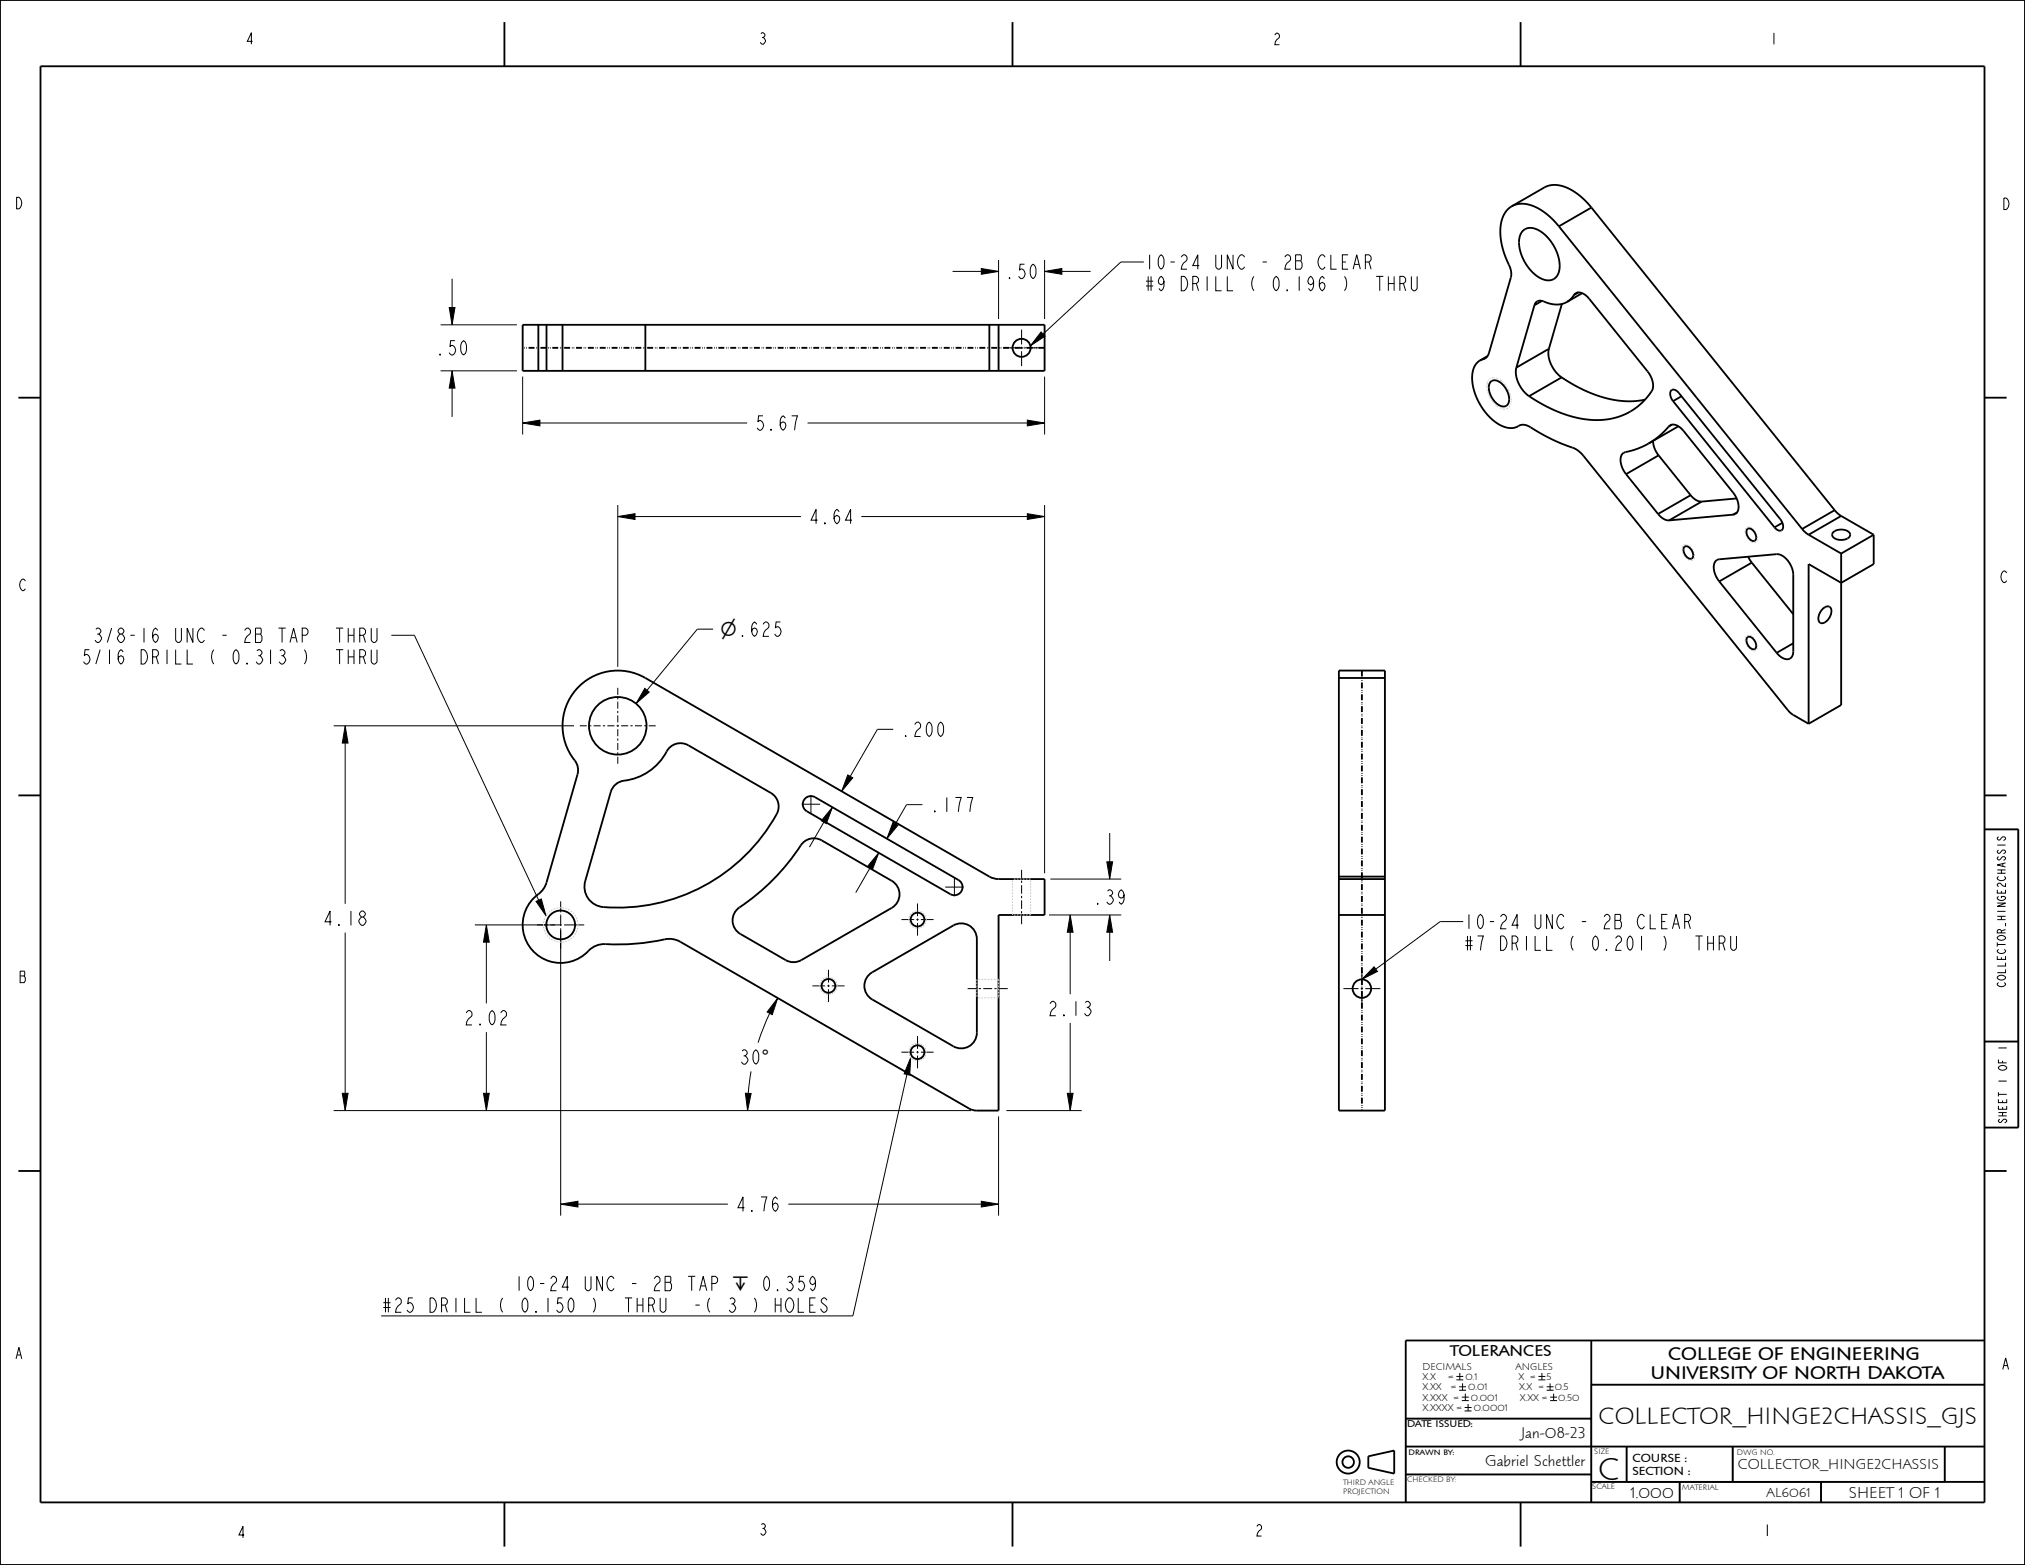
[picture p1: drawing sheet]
<svg xmlns="http://www.w3.org/2000/svg" width="559mm" height="432mm" viewBox="0 0 559 432" stroke-linecap="round" stroke-linejoin="round" font-family="sans-serif">
<g fill="none" stroke="#000" stroke-width=".28">
<path d="M124.8 76.9v8M262.9 74.9h7.9M270.8 74.1l4.8 .8-4.8 .8zM275.6 71.7v16.3M288.3 74.9l4.7-.8v1.6zM288.3 71.7v16.3M293 74.9h8M315.7 72.3h-6.4l-21.5 19.9M121.6 89.6h21M124 84.9h1.6l-.8 4.7zM287.3 91.6l1.1 1.2-4.1 2.6zM121.6 102.3h21"/>
<path d="M124.8 102.3l.8 4.8h-1.6zM124.8 107.1v7.9M144.2 116.7l4.8-.8v1.6zM144.2 103.9v16M149 116.7h57.2M222.8 116.7h60.7M283.5 115.9l4.8 .8-4.8 .8zM288.3 103.9v16M170.5 139.4v44.6M288.3 139.4v101.6M170.5 142.5l4.7-.8v1.6zM175.2 142.5h45.8"/>
<path d="M237.7 142.5h45.8M283.5 141.7l4.8 .8-4.8 .8zM108 175.3h6.4l34.2 73.1M196.8 173.6h-4.4l-13.9 16.9M170.5 189.8v1.9M170.5 192.3v.7M170.5 193.6v1.9M170.5 196.1v.7M170.5 197.4v1.9M170.5 199.9v.7M177.9 189.9l1.3 1.1-3.7 3.1zM92.1 200.3h66.3"/>
<path d="M95.2 200.3l.8 4.7h-1.5zM95.2 205v44.4M160 200.3h1.9M162.6 200.3h.6M163.8 200.3h1.9M166.4 200.3h.6M167.6 200.3h1.9M170.2 200.3h.6M170.5 201.2v1.9M170.5 203.8v.6M170.5 205v1.9M170.5 207.6v.6"/>
<path d="M170.5 208.8v1.9M171.4 200.3h1.9M174 200.3h.6M175.2 200.3h1.9M177.8 200.3h.6M179 200.3h1.9M233.9 213.8l1.4 .8-3 3.7zM246.5 201.2h-4.4l-7.5 13M227.3 226.9l-3.9 6.8M229.7 222.7l-1.7 4.5-1.4-.7zM240.1 239.4l-4 6.9M242.5 235.3l-1.7 4.5-1.4-.8z"/>
<path d="M246.4 226.9l1.4 .8-3.1 3.7zM254.5 222h-4.3l-3.1 5.3M305.4 237.8h1.6l-.8 4.7zM306.2 229.8v8M547.6 228.8h9.3v58.6h-9.3zM95.2 257.3v44.4M131 255.2h22.1M134.2 255.2l.8 4.8h-1.6zM134.2 260v16.8M147.9 248.7l1.5-.7 1.3 4.7zM154.7 256.8v78.6M289.5 252.5h19.9"/>
<path d="M289.8 242.5h19.6M295.3 252.5l.8 4.7h-1.6zM295.3 257.2v17.1M306.2 252.5l.8 4.7h-1.6zM306.2 257.2v8M403.8 254.3h-6.4l-17.8 13.1M212.4 279.6l-1.6 3.5-1.6 4.6M214.6 275.4l-1.5 4.6-1.4-.8zM379.2 266.8l.9 1.2-4.3 2.2zM134.2 284.8v16.9M207.2 295.6l-.7 6.1M250.3 296.5l-14.9 66.6h-130.2"/>
<path d="M251.3 291.8l-.3 4.8-1.5-.3zM295.3 282.2v19.5M92.1 306.4h175.9M94.5 301.7h1.5l-.8 4.7zM133.4 301.7h1.6l-.8 4.7zM205.7 301.6l1.6 .1-1 4.7zM275.6 308v27.4M277.7 306.4h20.8M294.5 301.7h1.6l-.8 4.7zM154.7 332.2l4.8-.8v1.6zM159.5 332.2h41.4M217.5 332.2h53.3"/>
<path d="M270.8 331.4l4.8 .8-4.8 .8zM401.9 379.8h1.9M402.8 378.8v1.9M424.5 379.8h1.9M425.5 378.8v1.9M387.9 399.1h159.7v-17.1h-108.5v32.5M401.9 380.7h1.9M402.6 382.6h1.9M402.6 383.6h1.9M403.4 385.5h1.9M403.4 386.4h1.9M403.6 381.7v1.9"/>
<path d="M404.2 388.3h1.9M404.2 389.3h1.9M404.4 384.5v1.9M405.1 387.4v1.9M424.5 380.7h1.9M426.8 382.6h1.9M426.8 383.6h1.9M427.7 381.7v1.9M427.8 385.5h1.9M427.8 386.4h1.9M428.7 384.5v1.9M439.1 391.4h-51.2v23.1h114.6v-5.6"/>
<path d="M448.9 399.1v9.8M478.1 399.1v9.8M536.7 399.1v9.8h-97.6M387.9 406.8h51.2M463.5 408.9v5.6"/>
</g>
<g fill="#000">
<path d="M270.8 74.1l4.8 .8-4.8 .8zM288.3 74.9l4.7-.8v1.6zM124 84.9h1.6l-.8 4.7zM287.3 91.6l1.1 1.2-4.1 2.6zM124.8 102.3l.8 4.8h-1.6zM144.2 116.7l4.8-.8v1.6zM283.5 115.9l4.8 .8-4.8 .8zM170.5 142.5l4.7-.8v1.6zM283.5 141.7l4.8 .8-4.8 .8zM177.9 189.9l1.3 1.1-3.7 3.1zM95.2 200.3l.8 4.7h-1.5zM233.9 213.8l1.4 .8-3 3.7z"/>
<path d="M229.7 222.7l-1.7 4.5-1.4-.7zM242.5 235.3l-1.7 4.5-1.4-.8zM246.4 226.9l1.4 .8-3.1 3.7zM134.2 255.2l.8 4.8h-1.6zM147.9 248.7l1.5-.7 1.3 4.7zM295.3 252.5l.8 4.7h-1.6zM306.2 252.5l.8 4.7h-1.6zM305.4 237.8h1.6l-.8 4.7zM214.6 275.4l-1.5 4.6-1.4-.8zM379.2 266.8l.9 1.2-4.3 2.2zM251.3 291.8l-.3 4.8-1.5-.3zM94.5 301.7h1.5l-.8 4.7z"/>
<path d="M133.4 301.7h1.6l-.8 4.7zM205.7 301.6l1.6 .1-1 4.7zM294.5 301.7h1.6l-.8 4.7zM154.7 332.2l4.8-.8v1.6zM270.8 331.4l4.8 .8-4.8 .8z"/>
</g>
<g fill="none" stroke="#000" stroke-width=".51">
<path d="M0 0h558.8v431.8h-558.8zM11.2 18.3h536.4v396.2h-536.4zM139.2 6.1v12.2M279.4 6.1v12.2M419.6 6.1v12.2M417.2 56.9l8.9-5.2a8.4 8.4 0 0 1 8.9 1.6l2.3 1.9 1.9 2.1M417.2 56.9a7.7 7.7 0 0 0-3.2 7.5 28.7 28.7 0 0 0 2.9 10v2.1l-6.1 21-.8 1.3-1.6 .7M417.2 56.9a8.4 8.4 0 0 1 8.8 1.6l2.3 1.9 1.9 2.1M439.2 57.3l-9 5.2M439.2 57.3l67.1 83.5M420.2 63.7a4.1 4.1 0 0 1 5.5 .6 11.2 11.2 0 0 1 4.4 11 3.4 3.4 0 0 1-5.4 1.2 11.5 11.5 0 0 1-5.3-11.4zM430.2 62.5l67.1 83.5"/>
<path d="M144.2 89.6h144.1v12.7h-144.1zM148.6 89.6v12.7M150.8 89.6v12.7M155.2 89.6v12.7M178.1 89.6v12.7M273 89.6v12.7M275.6 89.6v12.7M408.4 99.5a6.1 6.1 0 0 0-2 6.5 15.8 15.8 0 0 0 8.7 11.8 5.2 5.2 0 0 0 4.7-.6l1.6 .2a70 70 0 0 0 13.7 6.7l1.9 1.7 56.4 70.2 1.3 1.1 4.4 2.6M410.1 98.6l-.8 .5M410.4 98.3l-2 1.2M423.4 84.2l-5 17.2M425.5 83l-2.1 1.2"/>
<path d="M427.4 96.2a8.3 8.3 0 0 0 3.5 7.9M427.4 96.2l-9 5.2M431 83.8l-3.6 12.4M432.4 83.3a7.2 7.2 0 0 1-6.9-.3 1.62 1.62 0 0 0-2.1 1.2M434.3 81.4l.3-.4a2.36 2.36 0 0 1 3.3 .8l16.8 20.7a4.9 4.9 0 0 1 1.1 5.4 18.2 18.2 0 0 1-19.7 7.6 38.5 38.5 0 0 1-14.1-6.2M434.3 81.4l-.8 1.1-1.1 .8M435.6 80.7l-1.3 .7M436.6 80.9l-4.2 2.4M5.1 109.7h6.1M418.4 101.4a8.3 8.3 0 0 0 3.6 7.9M430.9 104.1a32.6 32.6 0 0 0 21 6.5l2-.3M430.9 104.1l-8.9 5.2"/>
<path d="M460.5 117.7l.4-.4a2.66 2.66 0 0 1 3.2 1.1l14.1 17.5a5 5 0 0 1 1 5.6l-1 .5M460.5 117.7l-2.6 2.6-3 2.1M461.3 117.2l-.8 .5M461.7 110.7a2.2 2.2 0 0 1-.5-3 1.53 1.53 0 0 1 2.1 .7l28 34.8a2.2 2.2 0 0 1 .4 3 1.53 1.53 0 0 1-2-.7M461.7 110.7l28 34.8M463.2 117.6l-8.3 4.8M464 109.3l-2.3 1.4M547.6 109.7h6.1M448.7 130.8l8.8 11M454.9 122.4l-2.7 1.3-2.6 .8a2.17 2.17 0 0 0-2.1 1 5.3 5.3 0 0 0 1.2 5.3M456.2 121.6a6.6 6.6 0 0 0 1.5 4M457.7 125.6l-9 5.2"/>
<path d="M457.7 125.6l8.8 11M466.5 136.6a3.9 3.9 0 0 0 3.1 1.8M466.5 136.6l-9 5.2M469.6 138.4l-9 5.2M479.2 137.5l-9.6 .9M457.5 141.8a3.9 3.9 0 0 0 3.1 1.8M478.2 142l-17.6 1.6M479.3 141.4l-1.1 .6M482.4 153.6l1 1.6M483.4 155.2l11.5 14.3M483.4 155.2l-9 5.2M491.8 144.3l-2.1 1.2"/>
<path d="M497.3 146l1.8 1.5M499.1 147.5l9 5.2M506.3 140.8l1.8 1.6M506.3 140.8l-9 5.2M508.1 142.4l9 5.1M508.1 142.4l-9 5.1M508.1 152.7v41.8l-9 5.2M517.1 147.5v8.1l-9 5.2-9-5.2v44.1M517.1 147.5l-9 5.2M474.4 160.4a5 5 0 0 1-1-5.6l1-.5 15.9-1.4a5.6 5.6 0 0 1 4.5 4.9l.1 21.9a1.93 1.93 0 0 1-1.2 2.1 1.93 1.93 0 0 1-2.3-.6l-1.1-1.1M474.4 160.4l15.9 19.7M494.9 177.5l-4.6 2.6"/>
<path d="M159.9 189.3a15.2 15.2 0 0 1 18.2-2.2l95.4 55 2.1 .4h12.7v10h-12.7v53.9h-6.5l-1.7-.6-79.7-46a6.7 6.7 0 0 0-5.5-.4 63.3 63.3 0 0 1-15.9 1.1l-2.1 .6-1.3 .8a10.5 10.5 0 0 1-16 .3 10.5 10.5 0 0 1 2.1-15.9l1.1-1.2 .7-1.6 8.6-29.8a5.1 5.1 0 0 0-1.7-5.1 15.2 15.2 0 0 1 2.2-19.3zM369.5 185h12.7v121.4h-12.7zM369.5 187.1h12.7M5.1 219.5h6.1M169.6 216.6a5.3 5.3 0 0 1 3.8-1.4 15.5 15.5 0 0 0 10.9-8.3 4.3 4.3 0 0 1 5.6-1.3l22.8 13.2a4.3 4.3 0 0 1 1.6 5.8 50 50 0 0 1-48.5 25.6 5.6 5.6 0 0 1-4.3-7.1l7-24.6zM547.6 219.5h6.1M221.4 232.7a4.3 4.3 0 0 1 5.4-.8l19.3 11.1a4.3 4.3 0 0 1 0 7.5l-25 14.4-1.2 .5h-1.9l-1.2-.5-12.5-7.2a4.3 4.3 0 0 1-.2-7.3 62.1 62.1 0 0 0 17.3-17.7zM222.3 220.2l1.2-.5 1.4 .2 39.6 22.9a2.25 2.25 0 0 1 .8 3.1 2.25 2.25 0 0 1-3.1 .8l-39.5-22.9a2.25 2.25 0 0 1-.4-3.6zM547.6 228.8h9.3v82.3h-9.3M369.5 252.5h12.7M369.5 242.5h12.7M369.5 241.9h12.7"/>
<path d="M239.7 269.1l1-.8 22.4-13a4.3 4.3 0 0 1 6.5 3.8v25.9a4.3 4.3 0 0 1-6.5 3.7l-22.4-12.9a4.3 4.3 0 0 1-1-6.7zM547.6 287.4h9.3M5.1 323.1h6.1M547.6 323.1h6.1M439.1 369.9v44.6M547.6 369.9h-159.7v44.6M387.9 399.1h159.7M387.9 391.4h51.2M439.1 382h108.5M448.9 399.1v9.8M478.1 399.1v9.8M536.7 399.1v9.8"/>
<path d="M139.2 414.5v12.2M279.4 414.5v12.2M377.6 401.8l7.1-1.6v6.4l-7.1-1.6zM387.9 406.8h51.2M419.6 414.5v12.2M439.1 408.9h108.5M463.5 408.9v5.6M502.5 408.9v5.6"/>
<circle cx="170.5" cy="200.3" r="7.9"/>
<circle cx="372" cy="403.4" r="3.2"/>
<circle cx="372" cy="403.4" r="1.59"/>
</g>
<path d="M288.3 96h-144.1M375.8 185v121.4" fill="none" stroke="#000" stroke-width=".51" stroke-dasharray="1.6 .5 .2 .3 .2 .5" stroke-linecap="butt"/>
<!-- layer: 02___PRT_ALL_AXES -->
<g fill="none" stroke="#000" stroke-width=".28">
<path d="M276.9 96h4.1M281.6 96h.6M281.9 90.9v4.1M281.9 95.7v.6M281.9 96.9v4.1M282.8 96h4.1M223.8 219.4v5M221.2 221.9h5.1M148.2 255.2h3M151.9 255.2h3.1M154.7 248.7v3M154.7 252.3v3.2"/>
<path d="M154.7 256.1v5.6M155.7 255.2h5.5M248.8 253.7h3.5M252.9 253.7h.6M253.2 249.3v3.5M253.2 253.4v.6M253.2 254.7v3.5M254.1 253.7h3.5M260.8 244.8h5.1M263.4 242.2v5.1M281.9 240v2.4M281.9 243v.6"/>
<path d="M281.9 244.2v2.4M281.9 247.2v.6M281.9 248.4v2.4M281.9 251.4v.6M281.9 252.6v2.4M224.2 272h3.5M228.3 272h.6M228.6 267.6v3.5M228.6 271.7v.6M228.6 272.9v3.6M229.5 272h3.6M267 272.8h2.5"/>
<path d="M270.1 272.8h.6M271.3 272.8h2.5M274.4 272.8h.6M275.6 272.8h2.5M370.7 272.8h4.2M375.5 272.8h.6M375.8 267.7v4.1M375.8 272.5v.6M375.8 273.7v4.2M376.7 272.8h4.2M248.8 290.3h3.5M252.9 290.3h.6"/>
<path d="M253.2 285.9v3.5M253.2 290v.6M253.2 291.2v3.5M254.1 290.3h3.5"/>
</g>
<g fill="none" stroke="#ccc" stroke-width=".28">
<path d="M410.3 106.6h.1M410.3 106.6v.5M410.3 106.3v.1M410.3 106.3h.1M410.3 106.2v.1M410.3 106.2h.1M410.3 106.1v.1M410.3 106.1h.1M410.3 106v.1M410.3 105.9v.1M410.3 105.9h.1M410.4 107.4v.2"/>
<path d="M410.4 105.7h.1M410.4 107.6h.1M410.4 107.6l.1 .3M410.4 105.6v.1M410.4 105.6h.1M410.4 105.5v.1M410.4 105.5h.1M410.5 107.9h.1M410.5 105.4h.1M410.5 105.2v.1M410.5 105.2h.1M410.6 108.3v.1"/>
<path d="M410.6 108.3h.1M410.6 105.2h.1M410.6 108.4h.1M410.6 105.1h.1M410.7 105h-.1M410.7 108.6v.1M410.7 108.7h.1M410.7 105h.1M410.7 104.9h.1M410.7 108.8h.1M410.7 108.8l.1 .1M410.8 108.9h.1"/>
<path d="M410.8 104.8h.1M410.8 109h.1M410.8 109v.1M410.8 109.1h.1M410.9 104.7l-.1 .1M410.9 109.2h.1M410.9 104.7h.1M411 109.3l.3 .7M411 104.6h.1M411.1 104.6h-.1M411.1 104.5v.1M411.1 104.5h.1"/>
<path d="M411.2 104.5h.1M411.2 104.4h.1M411.3 110h.1M411.4 104.4h.1M411.4 104.3v.1M411.5 104.3h-.1M411.5 104.3h.1M411.6 110.4h.1M411.6 104.3h-.1M411.6 110.4v.1M411.6 110.5h.1M411.7 110.5v.1"/>
<path d="M411.7 104.2h.1M411.8 104.2h-.1M411.8 110.7h.1M411.8 104.2h.1M411.8 110.8h.1M411.9 104.2h-.1M411.9 110.8h.1M411.9 110.8v.1M411.9 104.2h.1M412 104.2h.1M412 111l.3 .4M412.1 104.2h.1"/>
<path d="M412.2 104.2h.1M412.3 104.2h.1M412.4 104.2h.1M412.5 104.2h.1M412.5 111.6h.1M412.6 111.6h.1M412.7 111.7h.1M412.7 111.7v.1M412.7 111.8h.1M412.8 111.8h.1M412.8 104.3l.4 .1M412.9 111.9l.5 .4"/>
<path d="M413.3 104.5h.1M413.4 104.5h.1M413.4 104.5l.1 .1M413.5 104.6h.1M413.8 112.5h.1M413.9 104.8l.1 .1M413.9 112.6h.1M414 104.9h.1M414 112.6h.1M414 104.9l.3 .2M414.1 112.6h.1M414.1 112.6l.1 .1"/>
<path d="M414.2 112.7h.1M414.3 105.1l.1 .1M414.4 105.2l.1 .1M414.5 112.8h.1M414.5 105.3h.1M414.6 105.3v.1M414.6 112.8h.1M414.6 105.4h.1M414.7 105.4v.1M414.8 105.5h.1M414.8 112.9h.5M414.8 105.6h.1"/>
<path d="M414.9 105.6h.1M415.1 105.9h.1M415.1 105.9l.2 .2M415.3 106.1h.1M415.3 106.1l.1 .1M415.4 106.2h.1M415.4 106.3h.1M415.5 106.3v.1M415.5 106.4h.1M415.6 106.4v.1M415.6 106.5h.1M415.7 112.8h-.1"/>
<path d="M415.7 106.7h.1M415.7 106.7l.1 .2M415.8 106.8v.1M416.1 107.3l.3 .6M416.1 112.6l-.4 .2M416.6 108.3l.2 .7M416.7 111.9l-.3 .5M416.7 111.9h.1M416.8 109.1h.1M416.8 109.1v.1M416.8 109.2h.1M416.8 111.6h.1"/>
<path d="M416.9 111.5l-.1 .1M416.9 111.5h.1M416.9 109.3v.1M416.9 109.4h.1M416.9 111.4v.1M416.9 109.4v.1M416.9 111.4h.1M416.9 109.5h.1M416.9 111.3v.1M416.9 109.6v.1M416.9 109.6h.1M416.9 111.3h.1"/>
<path d="M417 109.7h.1M417 111h.1M417 110h.1M417 110.9v.1M417 110v.5M417 110.8v.1M417 110.7v.1M417 110.5h.1M464.2 151.5v.5M464.2 151.1h.1M464.2 152h.1M464.3 151h-.1"/>
<path d="M464.3 150.8v.1M464.3 152.3h.1M464.3 152.3l.2 .5M464.4 150.6l-.2 .5M464.7 153.1l.2 .4M464.9 150.3h.1M465.1 150.3l-.4 .1M465.2 153.8l.1 .2M465.3 154h.1M465.4 154l.1 .1M465.5 150.3h.1M465.5 150.3l.5 .2"/>
<path d="M465.8 154.3l.4 .2M466.2 154.5v.1M466.2 154.6h.1M466.2 150.7l.4 .4M466.6 154.6h.1M466.8 151.3v.1M466.8 151.4l.3 .3M466.9 154.6h-.2M466.9 154.6h.1M467.1 151.7v.1M467.2 154.5l-.3 .1M467.3 152.1l.2 .5"/>
<path d="M467.3 152.2l.1 .1M467.4 152.5h.1M467.5 152.9l.1 .5M467.6 153.8l-.2 .5M467.6 153.8h.1M467.6 153.1h.1M467.6 153.4h.1M481.6 146.6v.5M481.6 146.2h.1M481.7 147.5h.1M481.8 147.5h.1M481.8 147.6l.2 .4"/>
<path d="M481.8 145.7l-.2 .5M482 148h.1M482.1 148.3l.3 .4M482.5 145.3l-.5 .2M482.6 149l.1 .1M482.7 149.1h.1M482.7 149.1l.3 .2M482.9 145.4h.1M482.9 145.4l.4 .2M483.3 149.5l.2 .1M483.5 149.6h.1M483.5 149.6l.3 .1"/>
<path d="M483.6 145.8l.4 .4M484.1 149.7h.1M484.2 149.7h-.1M484.2 146.4h.1M484.2 146.4l.3 .4M484.4 149.7h-.2M484.4 149.6v.1M484.5 146.8v.1M484.6 149.6h-.2M484.7 147.2v.1M484.7 147.3l.1 .4M484.7 147.3v.1"/>
<path d="M484.9 149.2l-.1 .1M484.9 149.2h.1M484.9 148l.1 .5M484.9 148.9v.3M485 148.9h-.1M485 148.2h.1M481.6 176.4v.5M481.6 176.1h.1M481.6 176.9h.1M481.7 177.3h.1M481.7 177.3l.2 .5M481.8 175.6l-.2 .5"/>
<path d="M482 175.3v.1M482.1 178.1l.2 .4M482.5 175.2l-.5 .1M482.6 178.8l.3 .3M482.9 175.3h.1M482.9 175.3l.4 .2M483.2 179.3v.1M483.2 179.4h.1M483.3 179.4l.4 .2M483.3 175.5h.1M483.6 175.7l.4 .3M483.7 179.6h.1"/>
<path d="M484.2 176.3h.1M484.2 176.3l.3 .4M484.5 176.7h.1M484.5 179.5l-.5 .1M484.7 177.1l.1 .4M484.7 177.2v.1M484.9 179h.1M484.9 177.9l.1 .5M484.9 178.8h.1M484.9 178.8l-.1 .4M485 178.7l-.1 .1M485 178v.1"/>
<path d="M279.4 242.9v.5M279.4 243.7v.5M279.4 244.5v.5M279.4 245.4v.4M279.4 246.2v.5M279.4 247v.5M279.4 247.8v.5M279.4 248.7v.4M279.4 249.5v.5M279.4 250.3v.5M279.4 251.1v.5M279.4 252v.5"/>
<path d="M279.7 252.5h.5M279.7 242.5h.5M280.6 252.5h.5M280.6 242.5h.5M281.4 252.5h.5M281.4 242.5h.5M282.2 252.5h.5M282.2 242.5h.5M283.1 252.5h.5M283.1 242.5h.5M283.9 242.5h.5M284.4 252v.5h-.5"/>
<path d="M284.4 242.9v.5M284.4 243.7v.5M284.4 244.5v.5M284.4 245.4v.4M284.4 246.2v.5M284.4 247v.5M284.4 247.8v.5M284.4 248.7v.4M284.4 249.5v.5M284.4 250.3v.5M284.4 251.1v.5M269.6 275.3h.1"/>
<path d="M269.6 270.2h.1M269.6 270.2v.5M269.6 271.1v.5M269.6 271.9v.5M269.6 272.8v.5M269.6 273.6v.5M269.6 274.5v.5M269.9 275.3h.5M269.9 270.2h.5M270.8 275.3h.5M270.8 270.2h.5M271.6 275.3h.5"/>
<path d="M271.6 270.2h.5M272.5 275.3h.5M272.5 270.2h.5M273.3 275.3h.5M273.3 270.2h.5M274.2 275.3h.5M274.2 270.2h.5M275 275.3h.6M275 270.2h.6v.5M275.6 271.1v.5M275.6 271.9v.5M275.6 272.8v.5"/>
<path d="M275.6 273.6v.5M275.6 274.5v.5M275.6 275.3h.1"/>
</g>
<path d="M159.5 255.2a4.8 4.8 0 0 0-6.9-4.3 4.8 4.8 0 0 0-.7 8.1 4.8 4.8 0 0 0 7.5-2.9l.1-.9M255.6 253.7a2.41 2.41 0 0 0-3.5-2.2 2.41 2.41 0 0 0-.4 4.1 2.41 2.41 0 0 0 3.8-1.3l.1-.6M231 272a2.41 2.41 0 0 0-3.4-2.2 2.41 2.41 0 0 0-.5 4.1 2.41 2.41 0 0 0 3.9-1.3v-.6M255.6 290.3a2.41 2.41 0 0 0-3.5-2.2 2.41 2.41 0 0 0-.4 4.1 2.41 2.41 0 0 0 3.8-1.3l.1-.6" fill="none" stroke="#ccc" stroke-width=".28" stroke-dasharray=".5 .3" stroke-linecap="butt"/>
<g fill="none" stroke="#000" stroke-width=".51">
<path d="M411.3 105.4a2.27 2.27 0 0 1 3.3 .6 4.8 4.8 0 0 1 1.4 5.7 2.08 2.08 0 0 1-3-.4 4.8 4.8 0 0 1-1.7-5.9zM464.8 150.9a.97 .97 0 0 1 1.4 .2 2.06 2.06 0 0 1 .7 2.9 2.13 2.13 0 0 1-2.3-2.6zM482.2 146a.97 .97 0 0 1 1.4 .2 2.06 2.06 0 0 1 .7 2.9 2.13 2.13 0 0 1-2.3-2.6zM505.9 146.9a3.3 3.3 0 0 1 4.6 .4l-.1 .8a3.2 3.2 0 0 1-4.8-.3zM482.2 175.9a.97 .97 0 0 1 1.4 .2 2.06 2.06 0 0 1 .7 2.9 2.13 2.13 0 0 1-2.3-2.6zM503.1 167.9l.7-.5a1.17 1.17 0 0 1 1.4 .3 1.17 1.17 0 0 1 .1 1.4 3.3 3.3 0 0 1-2.6 2.9 1.42 1.42 0 0 1-.8-2.2l.5-1z"/>
<circle cx="281.9" cy="96" r="2.49"/>
<circle cx="154.7" cy="255.2" r="4"/>
<circle cx="253.2" cy="253.7" r="1.9"/>
<circle cx="228.6" cy="272" r="1.9"/>
<circle cx="375.8" cy="272.8" r="2.55"/>
<circle cx="253.2" cy="290.3" r="1.9"/>
</g>
<text font-size="8.8" x="441" y="408.2">C</text>
<text font-size="6.6" x="441.1" y="392.9">COLLECTOR_HINGE2CHASSIS_GJS</text>
<g font-size="5.5">
<text x="198.8" y="175.6">⌀.625</text>
<text x="198.8" y="175.6">⌀</text>
<text x="210.2" y="293.6">°</text>
<text x="202" y="356.1">↧</text>
</g>
<g font-size="5.2">
<text x="277.1" y="76.9">.50</text>
<text x="315.7" y="74.3">10-24</text>
<text x="334.7" y="74.3">UNC - 2B CLEAR</text>
<text x="315.7" y="80.2">#9 DRILL (</text>
<text x="350.6" y="80.2">0.196 )</text>
<text x="379.2" y="80.2">THRU</text>
<text x="120" y="98">.50</text>
<text x="208.1" y="118.7">5.67</text>
<text x="223" y="144.5">4.64</text>
<text x="25.5" y="177.3">3/8-16</text>
<text x="47.7" y="177.3">UNC - 2B TAP</text>
<text x="92.1" y="177.3">THRU</text>
<text x="22.3" y="183.2">5/16 DRILL (</text>
<text x="63.6" y="183.2">0.313 )</text>
<text x="92.1" y="183.2">THRU</text>
<text x="248.5" y="203.2">.200</text>
<text x="256.5" y="224">.177</text>
<text x="301.5" y="249.5">.39</text>
<text x="88.9" y="255.3">4.18</text>
<text x="403.8" y="256.3">10-24</text>
<text x="422.8" y="256.3">UNC - 2B CLEAR</text>
<text x="403.8" y="262.2">#7 DRILL (</text>
<text x="438.7" y="262.2">0.201 )</text>
<text x="467.3" y="262.2">THRU</text>
<text x="289" y="280.3">2.13</text>
<text x="127.9" y="282.8">2.02</text>
<text x="203.8" y="293.6">30°</text>
<text x="202.8" y="334.2">4.76</text>
<text x="141.7" y="356.1">10-24</text>
<text x="160.7" y="356.1">UNC - 2B TAP ↧ 0.359</text>
<text x="105.2" y="362.1">#25 DRILL (</text>
<text x="143.3" y="362.1">0.150 )</text>
<text x="171.9" y="362.1">THRU</text>
<text x="190.9" y="362.1">-( 3 ) HOLES</text>
<text x="460.3" y="375.2">COLLEGE OF ENGINEERING</text>
<text x="455.4" y="380.6">UNIVERSITY OF NORTH DAKOTA</text>
</g>
<g font-size="4.4">
<text x="400.2" y="374.2">TOLERANCES</text>
<text x="419.7" y="396.8">Jan-08-23</text>
<text x="409.8" y="404.5">Gabriel Schettler</text>
<text x="449.9" y="413.2">1.000</text>
<text x="510.2" y="413.2">SHEET 1 OF 1</text>
</g>
<g font-size="4.1">
<text x="67.6" y="12.2">4</text>
<text x="209.2" y="12.2">3</text>
<text x="351.1" y="12.3">2</text>
<text x="488.2" y="12.2">1</text>
<text x="3.9" y="57.6">D</text>
<text x="552.3" y="57.8">D</text>
<text x="551.8" y="160.7">C</text>
<text x="5.1" y="163">C</text>
<text x="5.1" y="271.1">B</text>
<text x="3.9" y="374.9">A</text>
<text x="552.2" y="377.8">A</text>
<text x="65.3" y="424.3">4</text>
<text x="209.3" y="423.6">3</text>
<text x="346.2" y="423.8">2</text>
<text x="486.4" y="423.8">1</text>
</g>
<text font-size="4" x="479.6" y="405.4">COLLECTOR_HINGE2CHASSIS</text>
<text font-size="3.7" x="487.5" y="413">AL6061</text>
<g font-size="3.3">
<text x="450.4" y="403.4">COURSE :</text>
<text x="450.4" y="406.9">SECTION :</text>
</g>
<g font-size="3">
<text x="553.4" y="271.4" transform="rotate(-90 553.4 271.4)">COLLECTOR_HINGE2CHASSIS</text>
<text x="553.8" y="310.2" transform="rotate(-90 553.8 310.2)">SHEET 1 OF 1</text>
</g>
<g font-size="2.8">
<text x="392.6" y="377.9">DECIMALS</text>
<text x="418.2" y="377.9">ANGLES</text>
<text x="392.6" y="380.7">X.X</text>
<text x="392.6" y="383.6">X.XX</text>
<text x="399.7" y="380.7">=</text>
<text x="400.5" y="383.6">=</text>
<text x="404.4" y="380.7">0.1</text>
<text x="405.2" y="383.6">0.01</text>
<text x="419" y="380.7">X =</text>
<text x="419.2" y="383.6">X.X =</text>
<text x="426.8" y="380.7">5</text>
<text x="429" y="383.6">0.5</text>
<text x="392.6" y="386.4">X.XXX =</text>
<text x="392.6" y="389.3">X.XXXX =</text>
<text x="405.9" y="386.4">0.001</text>
<text x="406.7" y="389.3">0.0001</text>
<text x="419.4" y="386.4">X.XX =</text>
<text x="430" y="386.4">0.50</text>
<text x="388.3" y="393.7">DATE ISSUED:</text>
</g>
<g font-size="2.2">
<text x="388.7" y="401.4">DRAWN BY:</text>
<text x="439.9" y="401.3">SIZE</text>
<text x="479.3" y="401.5">DWG NO.</text>
<text x="370.6" y="409.8">THIRD ANGLE</text>
<text x="370.6" y="412.1">PROJECTION</text>
<text x="388.3" y="408.9">CHECKED BY:</text>
<text x="439.4" y="410.9">SCALE</text>
<text x="464.1" y="411.1">MATERIAL</text>
</g>
</svg>
